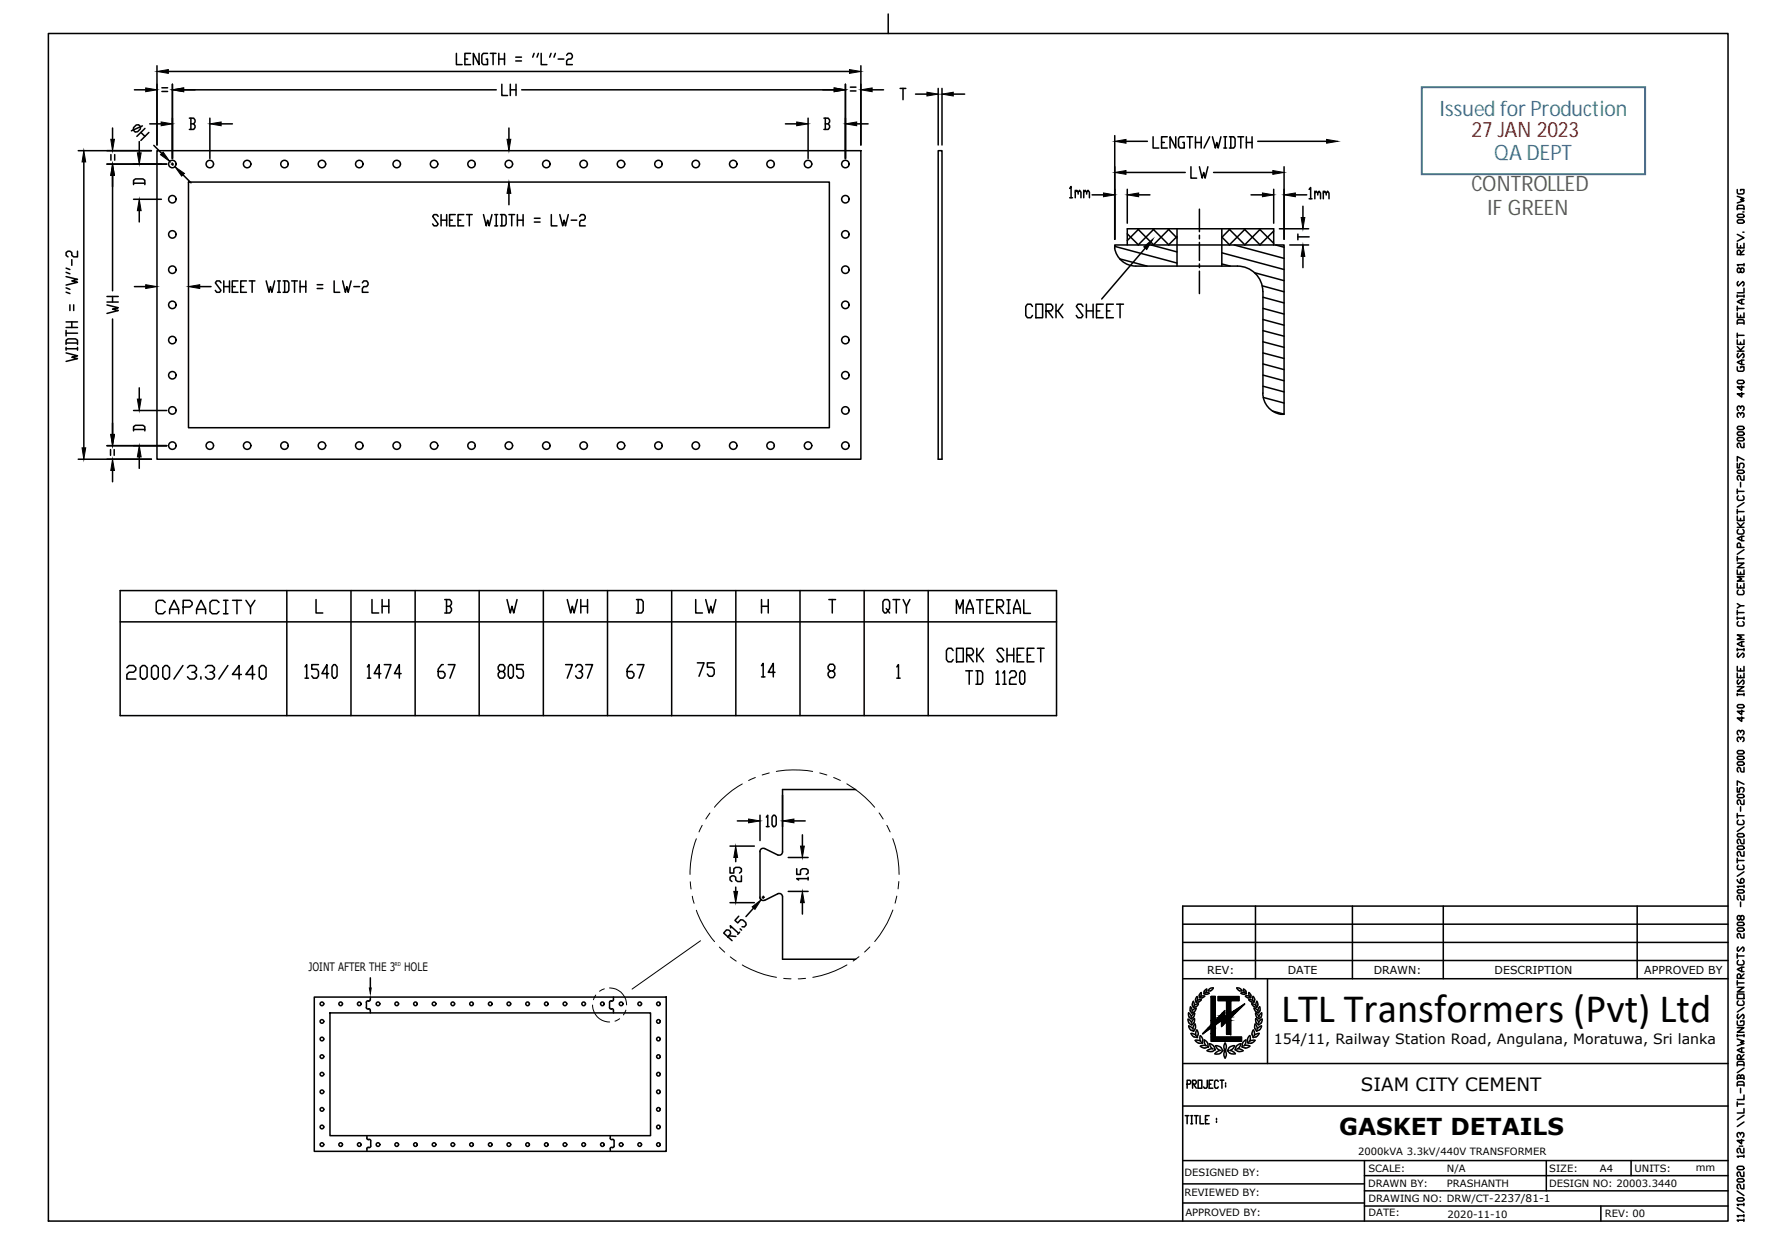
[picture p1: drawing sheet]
<svg xmlns="http://www.w3.org/2000/svg" width="297mm" height="210mm" viewBox="0 0 297 210" stroke-linecap="round" stroke-linejoin="round" font-family="sans-serif">
<!-- layer: P -->
<g fill="none" stroke="#000" stroke-width=".25">
<path d="M172.7 51.3l-.3-.4h-.6l-.2 .4v1.5l.2 .3h.6l.3-.3M173.3 50.9h1.1v2.2h-1.1zM174.9 52h.9l.3-.4v-.3l-.3-.4h-.9v2.2M175.2 52l.9 1.1M176.6 50.9v2.2M176.9 52l.9 1.1M177.8 50.9l-.9 1.1h-.3M181.1 51.3l-.2-.4h-.6l-.3 .4 1.1 1.5-.2 .3h-.6l-.3-.3M181.7 50.9v2.2M181.7 52h1.1M182.8 50.9v2.2M183.4 52h.5"/>
<path d="M184.5 50.9h-1.1v2.2h1.1M185.1 52h.5M186.2 50.9h-1.1v2.2h1.1M186.8 50.9h1.1M187.3 50.9v2.2M21.2 111.7l.4-.4h.7l.4 .4v.4l-.4 .3h-.7l-.4 .4v.8h1.5M23.8 111.3h.4l.4 .4v1.5l-.4 .4h-.4l-.3-.4v-1.5zM25.3 111.7l.4-.4h.4l.4 .4v1.5l-.4 .4h-.4l-.4-.4zM27.2 111.7l.4-.4h.4l.3 .4v1.5l-.3 .4h-.4l-.4-.4zM27.6 100.8l-.4-.4h-.7l-.4 .4v1.5l.4 .4h.7l.4-.4M28.4 102.7v-.8l.7-1.5 .8 1.5v.8M28.4 101.9h1.5"/>
<path d="M30.6 111.3l-1.5 2.3M30.6 101.5h1.2l.3-.4v-.3l-.3-.4h-1.2v2.3M31.4 111.7l.3-.4h.8l.4 .4v.4l-.4 .3h-.4M32.5 112.4l.4 .4v.4l-.4 .4h-.8l-.3-.4M32.9 102.7v-.8l.7-1.5 .8 1.5v.8M32.9 101.9h1.5M33.6 113.2v.4M34.4 111.7l.3-.4h.8l.4 .4v.4l-.4 .3h-.4M35.5 112.4l.4 .4v.4l-.4 .4h-.8l-.3-.4M36.6 100.8l-.3-.4h-.8l-.4 .4v1.5l.4 .4h.8l.3-.4M37.4 100.4h.7M37.4 102.7h.7"/>
<path d="M37.8 100.4v2.3M38.1 111.3l-1.5 2.3M38.9 100.4h1.5M39.6 100.4v2.3M40.4 112.8h-1.5l1.1-1.5v2.3M41.1 100.4l.8 1.1v1.2M42.6 112.8h-1.5l1.1-1.5v2.3M42.6 100.4l-.7 1.1M43.4 111.7l.3-.4h.4l.4 .4v1.5l-.4 .4h-.4l-.3-.4zM51 111.5l.3-.3v2.2M51 113.4h.6M52.9 100.3v2.2h1.1"/>
<path d="M53.3 111.2h-1.2v.7h.9l.3 .4v.7l-.3 .4h-.6l-.3-.4M55 112.7h-1.2l.9-1.5v2.2M55.8 111.2h.3l.3 .3v1.5l-.3 .4h-.3l-.3-.4v-1.5zM61.5 111.5l.2-.3v2.2M61.5 113.4h.5M62.2 100.3v2.2h1.1M63.7 112.7h-1.1l.8-1.5v2.2M63.9 100.3v2.2M63.9 101.4h1.1M64.3 111.2h1.1l-.9 2.2M65 100.3v2.2M67.1 112.7h-1.1l.8-1.5v2.2"/>
<path d="M74.1 111.2h-.2l-.6 .7v1.1l.3 .4h.5l.3-.4v-.3l-.3-.4h-.8M74.4 100.3h.8l.3 .3v.4l-.3 .4M74.7 101.4h.5l.3 .4v.3l-.3 .4h-.8M74.7 100.3v2.2M75 111.2h1.1l-.8 2.2M83.6 112.3l-.3-.4v-.4l.3-.3h.6l.2 .3v.4l-.2 .4h-.6l-.3 .4v.3l.3 .4h.6l.2-.4v-.3l-.2-.4M84.8 100.3l.6 2.2 .2-1.1 .3 1.1 .6-2.2M85.3 111.2h.3l.3 .3v1.5l-.3 .4h-.3l-.3-.4v-1.5zM87.5 111.2h-1.1v.7h.9l.2 .4v.7l-.2 .4h-.6l-.3-.4M94.6 111.2h1.1l-.8 2.2M94.9 100.3l.5 2.2 .3-1.1 .3 1.1 .6-2.2M96.3 111.5l.3-.3h.5l.3 .3v.4l-.3 .4h-.3"/>
<path d="M97.1 112.3l.3 .4v.3l-.3 .4h-.5l-.3-.4M97.1 101.4h1.2M97.1 100.3v2.2M98 111.2h1.1l-.8 2.2M98.3 100.3v2.2M105.7 111.2h-.2l-.6 .7v1.1l.3 .4h.5l.3-.4v-.3l-.3-.4h-.8M106.5 100.3h.8l.3 .3v1.5l-.3 .4h-.8M106.6 111.2h1.1l-.8 2.2M106.7 100.3v2.2M116.4 100.3v2.2h1.1M116.6 110.9h1.2l-.9 2.2M118 100.3l.6 2.2 .3-1.1 .3 1.1 .5-2.2"/>
<path d="M119.5 110.9h-1.2v.7h.9l.3 .4v.7l-.3 .4h-.6l-.3-.4M127.4 111.3l.2-.4v2.3M127.4 101.4h1.1M127.4 100.3v2.2M127.4 113.2h.5M128.5 100.3v2.2M129.6 112.5h-1.1l.8-1.6v2.3M138.6 100.3h1.1M138.8 112.2l-.3-.4v-.3l.3-.4h.5l.3 .4v.3l-.3 .4h-.5l-.3 .4v.4l.3 .3h.5l.3-.3v-.4l-.3-.4M139.2 100.3v2.2M148.2 101.8l.3 .3-.3 .4h-.3l-.2-.4v-1.5l.2-.3h.6l.3 .3v1.2l-.3 .3 .3 .4M149.4 100.3h1.1"/>
<path d="M149.9 100.3v2.2M150 111.5l.3-.3v2.2M150 113.4h.5M151.1 100.3l.5 1.1v1.1M152.2 100.3l-.6 1.1M159.4 108.8l-.3-.4h-.5l-.3 .4v1.5l.3 .4h.5l.3-.4M160 102.6v-2.3l.5 1.5 .6-1.5v2.3M160 108.4h1.1v2.3h-1.1zM161.5 112.2h1.2M161.6 102.6v-.8l.6-1.5 .6 1.5v.8M161.6 101.8h1.2M161.7 109.6h.8l.3-.4v-.4l-.3-.4h-.8v2.3"/>
<path d="M162 109.6l.8 1.1M162.1 112.2v2.2M163.2 112.2h.9l.2 .4v1.5l-.2 .3h-.9M163.3 100.3h1.2M163.4 108.4v2.3M163.5 112.2v2.2M163.6 109.6l.9 1.1M163.9 100.3v2.3M164.5 108.4l-.9 1.2h-.2M165 101.5h.6M166.1 100.3h-1.1v2.3h1.1M166.6 112.6l.3-.4v2.2"/>
<path d="M166.6 114.4h.6M166.7 101.5h.9l.2-.4v-.4l-.2-.4h-.9v2.3M167 101.5l.8 1.1M167.7 112.6l.3-.4v2.2M167.7 114.4h.6M167.9 108.8l-.3-.4h-.6l-.3 .4 1.2 1.5-.3 .4h-.6l-.3-.4M168.4 100.3h.6M168.4 102.6h.6M168.4 108.4v2.3M168.4 109.6h1.2M168.7 100.3v2.3M168.9 112.6l.2-.4h.6l.3 .4v.3l-.3 .4h-.6l-.2 .4v.7h1.1"/>
<path d="M169.5 102.6v-.8l.6-1.5 .6 1.5v.8M169.5 101.8h1.2M169.6 108.4v2.3M170.1 109.6h.6M170.8 112.2h.3l.3 .4v1.5l-.3 .3h-.3l-.3-.3v-1.5zM171.2 100.3v2.3h1.1M171.2 108.4h-1.1v2.3h1.1M171.8 109.6h.6M172.9 108.4h-1.1v2.3h1.1M173.5 108.4h1.1M174.1 108.4v2.3"/>
</g>
<!-- layer: 0 -->
<g fill="none" stroke="#000" stroke-width=".25">
<path d="M8.1 5.6h280.9v198.6h-280.9zM22.5 15h1.9M26.3 11v13.2M27.1 14.7h.9M27.1 15.3h.9M28.2 12h113.9M28.8 14.1v12.4M30.7 15h52.3M31.7 19.8h.7l.2 .3v.3l-.2 .3M31.9 19.8v1.8M35.1 19.8v6.7M76.3 8.9v1.9h1"/>
<path d="M77.8 9.9h.4M78.7 8.9h-.9v1.9h.9M80.1 8.9v1.9l-.9-1.9v1.9M81.5 8.9h-.7l-.2 .3v1.3l.2 .3h.7v-.9h-.2M82 8.9h1M82.5 8.9v1.9M83.4 9.9h1M83.4 8.9v1.9M83.9 14.1v1.9h1M84.4 8.9v1.9M85.4 15h.9M85.4 14.1v1.9"/>
<path d="M86.3 9.6h.9M86.3 10.2h.9M86.3 14.1v1.9M87.3 15h52.2M89.3 8.9l-.2 .7M90.1 8.9l-.3 .7M90.5 8.9v1.9h1M92.2 8.9l-.3 .7M92.9 8.9l-.2 .7M93.4 9.9h.9M94.8 9.2l.2-.3h.5l.2 .3v.4l-.2 .3h-.5l-.2 .3v.6h.9M135.2 19.8v6.7"/>
<path d="M137.8 19.8h.7l.3 .3v.3l-.3 .3M138 19.8v1.8M141.4 14.1v12.4M142.2 14.6h1M142.2 15.2h1M144 11v13.2M145.9 15h1.9M148.6 2.3v3.3M150.5 14.8h1M151 14.8v1.9M153.1 15.7h1.9M156.9 14.8v9.4"/>
<path d="M157.6 14.8v9.4M159.4 15.7h1.9M13.1 25.2h12.2M14 27.1v47.8M17.9 27.4h10M18.5 25.9v.9M18.8 21.4v1.9M18.8 29.4v19.2M19.2 25.9v.9M22.3 30.9v-.7l.4-.3h1.2l.3 .3v.7M22.3 33.3h4.7M22.3 30.6h1.9"/>
<path d="M22.8 20.9h.4l.3 .3v.4l-.5 .4-.4 .1-.3-.3v-.4zM23.3 23.7v1.9M23.3 35.2v1.9M23.6 22.2l.6 .6M23.8 21.1l-1.8 .8M24.2 21.5l-1.3 1.3M24.9 22.2l-1.3 1.3M25 20.7h2M25.7 24.3l1.4 1.4M26.3 25.2h117.7v51.6h-117.7zM28.7 27.4h.3M28.8 27.3v.3"/>
<path d="M30.6 29.2l1.3 1.4M31.5 30.5h107.2v41h-107.2zM31.9 20.7h.5l.2 .3v.3l-.2 .3h-.7M37 20.7h1.9M73.3 36.2l-.2-.3h-.5l-.2 .3 .9 1.3-.2 .3h-.5l-.2-.3M73.8 35.9v1.9M73.8 36.8h.9M74.7 35.9v1.9M75.2 36.8h.5M76.1 35.9h-.9v1.9h.9M76.6 36.8h.5M77.6 35.9h-1v1.9h1"/>
<path d="M78 35.9h1M78.5 35.9v1.9M80.9 35.9l.4 1.9 .3-1 .2 1 .5-1.9M82.7 37.8h.5M82.7 35.9h.5M83 35.9v1.9M83.7 35.9h.7l.3 .3v1.3l-.3 .3h-.7M83.9 35.9v1.9M85.1 21.4v1.9M85.1 32.3v1.9M85.1 35.9h1M85.6 35.9v1.9"/>
<path d="M86.5 36.8h1M86.5 35.9v1.9M87.5 35.9v1.9M89.4 36.5h.9M89.4 37.1h.9M92.2 35.9v1.9h1M93.6 35.9l.5 1.9 .2-1 .3 1 .4-1.9M95.5 36.8h1M97 36.2l.2-.3h.4l.3 .3v.3l-.3 .3h-.4l-.2 .3v.7h.9M131.4 20.7h1.9M138 20.7h.5l.3 .3v.3l-.3 .3h-.7M143.3 20.7h1.9"/>
<path d="M156.9 25.2h.7v51.6h-.7zM178.9 31.5l.2-.3v1.9M178.9 33.1h.5M179.8 32.1l.3-.3 .2 .3v.4M179.8 31.8v1.3M180.3 32.1l.3-.3 .2 .3v1M181.3 32.1l.2-.3 .2 .3v.4M181.3 31.8v1.3M181.7 32.1l.3-.3 .2 .3v1M182.7 32.6h1.9M186.4 22.7v17.3M188.3 23.6h3.6"/>
<path d="M188.3 28.8h9.9M188.5 39.1l1.9 1.9M188.5 31.7v5.6M190.3 38.3l2.7 2.7M190.4 32.6h1.9M190.5 38.3l-2 1.9M192.8 38.3l2.7 2.7M192.9 22.9v1.9h.9M193 38.3l-2.6 2.7M194.3 23.8h.4M195.2 22.9h-.9v1.9h.9M195.3 38.3l1.6 1.5"/>
<path d="M195.6 38.3l-2.7 2.7M196.6 22.9v1.9l-.9-1.9v1.9M196.9 39.6l-1.5 1.4M196.9 38.3v6.2M198.1 22.9h-.8l-.2 .3v1.2l.2 .4h.8v-1h-.3M198.5 22.9h1M199 22.9v1.9M199.2 27.9v1.9h.9M199.9 23.8h1M199.9 22.9v1.9M200.6 27.9l.5 1.9 .2-1 .3 1 .4-1.9M200.6 35v3.7"/>
<path d="M200.6 39.3v.7M200.9 22.9v1.9M202.3 22.9l-.9 1.9M202.8 22.9l.5 1.9 .2-1 .2 1 .5-1.9M203 28.8h9.9M204.4 39.6l1.3 1.4M204.4 38.3v6.2M204.7 24.8h.5M204.7 22.9h.5M204.9 22.9v1.9M205.5 38.3l2.7 2.7M205.6 22.9h.7l.3 .3v1.2l-.3 .4h-.7"/>
<path d="M205.8 38.3l-1.4 1.4M205.9 22.9v1.9M207 22.9h1M207.5 22.9v1.9M208.1 38.3l2.7 2.7M208.3 38.3l-2.7 2.7M208.5 23.8h.9M208.5 22.9v1.9M209.2 32.6h1.9M209.4 22.9v1.9M210.4 23.6h11.5M210.6 38.3l2.4 2.4"/>
<path d="M210.8 38.3l-2.6 2.7M213 38.6l-2.3 2.4M213 31.7v5.6M214 38.3h4.9M214.8 27.9v12.1M216.6 32.6h2M217.1 39.2v.9M217.1 39.6h1.9M217.9 34.5v1.9M219 31.7l.2-.3v1.8M219 33.2h.4M219.9 32.3l.2-.3 .3 .3v.3"/>
<path d="M219.9 32v1.2M220.4 32.3l.2-.3 .3 .3v.9M221.3 32.3l.3-.3 .2 .3v.3M221.3 32v1.2M221.8 32.3l.2-.3 .3 .3v.9M290.6 39.2l1.1 .6-1.1 .5M290.6 35.1v-.6l.1-.2h.8l.2 .2v.6M290.6 32.8l1.1 .4-.6 .2 .6 .2-1.1 .3M290.6 31.7v.6l.1 .1h.8l.2-.1v-.6h-.6v.2M290.6 34.9h1.1M290.7 36.8h.8l.2 .1v.2l-.2 .2h-.8l-.1-.2zM290.7 35.8h.8l.2 .2v.2l-.2 .2h-.8l-.1-.2z"/>
<path d="M291.5 38.8h.2M291.5 35.4h.2M11.1 59l1.9 .5-1 .2 1 .3-1.9 .4M11.1 57.6v-.7l.3-.2h1.2l.4 .2v.7M11.1 46.3l1.9 .4-1 .3 1 .2-1.9 .5M11.1 55.3v.9M11.1 58.1v.5M11.1 58.3h1.9M11.1 57.4h1.9M11.1 55.7h1.9M11.1 54.8h1.9M11.1 53.8h1.9"/>
<path d="M11.1 48.9l.6 .2M11.1 48.1l.6 .3M11.1 45.5l.6 .3M11.1 44.8l.6 .3M11.7 51v.9M12 43.4v1M12 53.8v1M12.3 51v.9M13 42v1h-.7l-.3-.3v-.5l-.3-.2h-.3l-.3 .2v.5l.3 .3M13 58.1v.5M17.9 51l1.9 .5-1 .2 1 .2-1.9 .5M17.9 50.5h1.9"/>
<path d="M17.9 49.6h1.9M18.8 49.6v.9M18.8 53.4v19.3M22.5 47.9h1.9M33.4 47.9h1.9M37 47.3l-.3-.3h-.5l-.2 .3 1 1.3-.3 .3h-.5l-.2-.3M37.4 47.9h1M37.4 47v1.9M38.4 47v1.9M38.8 47.9h.5M39.8 47h-1v1.9h1M40.3 47.9h.5"/>
<path d="M41.2 47h-.9v1.9h.9M41.7 47h.9M42.2 47v1.9M44.5 47l.5 1.9 .2-1 .3 1 .4-1.9M46.4 48.9h.5M46.4 47h.5M46.7 47v1.9M47.4 47h.7l.2 .3v1.3l-.2 .3h-.7M47.6 47v1.9M48.8 47h.9M49.3 47v1.9M50.2 47.9h.9"/>
<path d="M50.2 47v1.9M51.1 47v1.9M53.1 47.6h.9M53.1 48.3h.9M55.9 47v1.9h.9M57.3 47l.5 1.9 .2-1 .2 1 .5-1.9M59.2 47.9h.9M60.6 47.3l.2-.3h.5l.3 .3v.3l-.3 .3h-.5l-.2 .4v.6h1M186.4 41.2l10.5 2.8M187.3 43.3l4.5 1.2M188.5 41v-2.7h24.5v2.7M190 44.5a3.5 3.5 0 0 1-3.6-3.5h28.4v28.3a3.5 3.5 0 0 1-3.6-3.6"/>
<path d="M190 44.5h17a4.2 4.2 0 0 1 4.2 4.3M191.5 41.5l-7.2 8.5M192.5 41l4.4 1.1M200.6 40.5v3.1M200.6 44.1v.7M200.6 45.4v3.7M204.4 44.1l1.3 .4M204.4 42.3l10.4 2.8M206.4 41l8.4 2.2M209.8 45.6l5 1.3M211.1 47.8l3.7 1M211.2 59l3.6 1"/>
<path d="M211.2 57.2l3.6 .9M211.2 55.3l3.6 .9M211.2 53.4l3.6 1M211.2 51.6l3.6 .9M211.2 49.7l3.6 1M211.2 48.8v17M213.4 41l1.4 .4M215.7 41h3.2M217.9 42.9v1.9M290.6 58l.5 .5v.2M290.6 56.8v.8h1.1v-.8M290.6 54.2v-.5l.1-.2h.8l.2 .2v.5"/>
<path d="M290.6 52.3v.8h1.1v-.8M290.6 40.7v.8h1.1v-.8M290.6 49.3v.4M290.6 51.2v.8M290.6 55.7v.8M290.6 58.7h1.1M290.6 56.1h1.1M290.6 54h1.1M290.6 51.6h1.1M290.6 49.5h1.1M290.7 59.1l-.1 .2v.4l.1 .2 .8-.8 .2 .2v.4l-.2 .2M290.7 47.1l-.1 .2v.3l.1 .2 .8-.7 .2 .2v.3l-.2 .2"/>
<path d="M291.1 45l.2-.2h.2l.2 .2v.4l-.2 .2h-.2l-.2-.2v-.4l-.2-.2h-.2l-.1 .2v.4l.1 .2h.2l.2-.2M291.1 42.6v-.6l-.4-.2-.1 .2v.6h1.1M291.1 41.1v.4M291.1 52.7v.4M291.1 57.2v.4M291.3 50.1v.7M291.7 50.1h-.4l-.7 .4 .7 .3h.4M291.7 48.2v.8h-1.1M291.7 44.3h-1.1l.1 .2M291.7 44.1v.4M291.7 49.3v.4M291.7 58l-.6 .5"/>
<path d="M291.7 41.8l-.6 .6M13.1 76.8h12.2M17.9 74.5h10M18.5 75.2v1M18.8 78.7v1.9M19.1 75.2v1M22.3 72.1v-.7l.4-.3h1.2l.3 .3v.7M22.3 68.7h5.6M22.3 71.8h1.9M23.3 64.9v1.9M23.3 76.4v1.9M211.2 64.6l3.6 .9"/>
<path d="M211.2 62.7l3.6 1M211.2 60.9l3.6 .9M211.3 66.5l3.5 .9M212.9 68.8l1.9 .5M290.6 77.5v.7h.3v-.5l.2-.2h.4l.2 .2v.4l-.2 .1M290.6 61.4v.5l.1 .2h.8l.2-.2v-.5h-.6v.1M290.7 78.6h.8l.2 .2v.2l-.2 .2h-.8l-.1-.2zM290.7 73.2h.8l.2 .2v.1l-.2 .2h-.8l-.1-.2zM290.7 72.2h.8l.2 .2v.2l-.2 .2h-.8l-.1-.2zM290.7 71.3h.8l.2 .4-.2 .2h-.8l-.1-.2zM290.7 63.6h.8l.2 .2v.2l-.2 .2h-.8l-.1-.2zM291.1 69.4v-.2l-.2-.2h-.2l-.1 .2v.4l.1 .2"/>
<path d="M291.1 69.2l.2-.2h.2l.2 .2v.4l-.2 .2M291.1 68.3v-.2l-.2-.2h-.2l-.1 .2v.4l.1 .2M291.1 68.1l.2-.2h.2l.2 .2v.4l-.2 .2M291.3 65.7v.7l-.7-.5h1.1M291.3 64.6v.7l-.7-.6h1.1M291.3 60.2v.8M291.7 79.6v.7h-.4l-.4-.7h-.2l-.1 .1v.4l.1 .2M291.7 76.9l-1.1-.5v.7M291.7 74.1v.8h-.4l-.4-.8h-.2l-.1 .2v.4l.1 .2M291.7 60.2h-.4l-.7 .4 .7 .4h.4M20.1 98.8h156.6v20.9h-156.6zM48 98.8v20.9"/>
<path d="M58.7 98.8v20.9M69.4 98.8v20.9M80.1 98.8v20.9M90.9 98.8v20.9M101.6 98.8v20.9M112.3 98.8v20.9M123.1 98.8v20.9M133.8 98.8v20.9M144.5 98.8v20.9M155.2 98.8v20.9M290.6 97.6v.7h1.1v-.7M290.6 95.3v.8h1.1v-.8"/>
<path d="M290.6 94.2h1.1l-1.1 .7h1.1M290.6 87.4l.5 .6v.2M290.6 86.3v.8h1.1v-.8M290.6 81.8v.8M290.6 85.2v.7M290.6 93.1v.7M290.6 93.4h1.1M290.6 88.2h1.1M290.6 85.6h1.1M290.6 82.2h1.1M290.7 98.7l-.1 .2v.4l.1 .2h.8l.2-.2v-.4l-.2-.2M290.7 88.6l-.1 .1v.4l.1 .2h.8l.2-.2v-.4l-.2-.1"/>
<path d="M290.7 82.9l-.1 .2v.4l.1 .2h.8l.2-.2v-.4l-.2-.2M291.1 91.6v-.6l-.2-.2h-.2l-.1 .2v.6h1.1M291.1 80.7v.7M291.1 86.7v.4M291.1 95.7v.4M291.1 98v.3M291.3 89.7v.7M291.7 96.4h-1.1l.7 .4-.7 .4h1.1M291.7 89.7h-.4l-.7 .4 .7 .3h.4M291.7 91.9l-1.1 .8M291.7 87.4l-.6 .6M291.7 84.1l-1.1 .7"/>
<path d="M20.1 104h156.6M290.6 114.8h1.1l-1.1 .8h1.1M290.6 112.6v.7h1.1v-.7M290.6 111.5v.7h1.1v-.7M290.6 102.1v.7M290.6 103.2v.4M290.6 108.5v.3M290.6 116v.3M290.6 116.2h1.1M290.6 108.6h1.1M290.6 103.4h1.1M290.6 102.5h1.1"/>
<path d="M290.6 101l.5 .3M290.7 117.8h.8l.2 .4-.2 .2h-.8l-.1-.2zM290.7 113.7l-.1 .2v.4l.1 .2 .8-.8 .2 .2v.4l-.2 .2M290.7 109.2l-.1 .2v.4l.1 .2 .8-.8 .2 .2v.4l-.2 .2M290.7 104l-.1 .1v.4l.1 .2h.8l.2-.2v-.4l-.2-.1M291.1 111.8v.4M291.1 113v.3M291.3 119.9v.8l-.7-.6h1.1M291.3 118.8v.7l-.7-.5h1.1M291.3 107.3v.8M291.7 107.3h-.4l-.7 .4 .7 .4h.4M291.7 106.2h-1.1l.7 .4-.7 .3h1.1"/>
<path d="M291.7 101.3h-.6l-.5 .4M291.7 103.2v.4M291.7 108.5v.3M291.7 116v.3M123.3 137.3h1.9M127.1 136.3v4.3M128.2 136.7l.2-.4v2M128.2 138.3h.4M129.4 136.3h.2l.2 .4v1.2l-.2 .4h-.2l-.3-.4v-1.2zM132.8 137.3h1.9M134.2 139.6v1.9M143.1 132.1h-12.2v10.4"/>
<path d="M290.6 131.7v.8h.3v-.6l.2-.2h.4l.2 .2v.4l-.2 .2M290.6 136.1v.7M290.6 136.4h1.1M290.7 139.4h.8l.2 .2v.2l-.2 .2h-.8l-.1-.2zM290.7 137.2l-.1 .2v.3l.1 .2h.8l.2-.2v-.3l-.2-.2M290.7 132.9h.8l.2 .1v.2l-.2 .2h-.8l-.1-.2zM290.7 127.4h.8l.2 .2v.2l-.2 .2h-.8l-.1-.2zM290.7 126.5h.8l.2 .2v.1l-.2 .2h-.8l-.1-.2zM290.7 125.5h.8l.2 .2v.2l-.2 .2h-.8l-.1-.2zM291.1 123.7v-.2l-.2-.2h-.2l-.1 .2v.3l.1 .2M291.1 123.5l.2-.2h.2l.2 .2v.3l-.2 .2M291.1 122.5l-.2-.3h-.2l-.1 .2v.3l.1 .2"/>
<path d="M291.1 122.4l.2-.2h.2l.2 .2v.3l-.2 .2M291.1 134.9v.8M291.7 133.8v.7h-.4l-.2-.1v-.4l-.2-.2h-.2l-.1 .2v.4l.1 .1M291.7 131.2l-1.1-.6v.8M291.7 128.3v.8h-.4l-.2-.2v-.4l-.2-.2h-.2l-.1 .2v.4l.1 .2M291.7 138.3l-1.1 .8M121.7 156.7l.5-.5-.1-.4-.2-.2-.4-.1-.5 .6 1.4 1.2M121.9 156.5l1.2 .1M122.1 145.1v.9h.6v-.7l.3-.2h.7l.3 .2v.5l-.3 .2M122.1 151h4.1M122.1 141.5h4.1M122.2 155.2l-.1-.4 1.4 1.3"/>
<path d="M123 143.4v.7M123 148.4v.7M123.6 153.2l-.7 .7 .5 .5 .5-.6 .4 .1 .4 .4 .1 .4-.3 .3h-.4M123.7 155.9l-.3 .4M123.8 155.4l.2 .2M124 146.5v.9h-.6l-.4-.2v-.5l-.3-.2h-.3l-.3 .2v.5l.3 .2M126 151.9l-1.2 1.4M127.1 142.4v7.8l.3 .3 .3 .1 2.4-1.1a.55 .55 0 0 1 .8 .5v10.4h12.2M127.2 150.3l.1 .2M127.5 150.1h.3M127.7 149.9v.3M127.9 141.9l-.5 .1-.3 .4"/>
<path d="M127.9 141.9l2.2 1.1M130.9 142.5l-.3 .5h-.5M131.8 149.1h3.4M131.8 143.4h3.4M133.3 145.3v1h.6v-.8l.3-.2h.6l.4 .2v.5l-.4 .3M134.2 151v1.9M135.2 147h-1.9l.3 .2M135.2 146.7v.5M197.8 157.6h91.2M197.8 154.6h91.2M210 151.5v12.2M226.2 151.5v12.2"/>
<path d="M241.4 151.5v12.2M273.8 151.5v12.2M289 151.5h-91.2v52.7M290.6 147.1v.2l.3 .4h.6l.2-.2v-.4l-.2-.2h-.2l-.2 .2v.6M290.6 143.5v.8M290.6 159.5v.8M290.6 159.9h1.1M290.6 143.9h1.1M290.7 158.4l-.1 .2v.4l.1 .1 .8-.7 .2 .2v.4l-.2 .1M290.7 155.2h.8l.2 .2v.2l-.2 .2h-.8l-.1-.2zM290.7 154.3h.8l.2 .1v.2l-.2 .2h-.8l-.1-.2zM290.7 148.8h.8l.2 .4-.2 .2h-.8l-.1-.2z"/>
<path d="M290.7 144.7l-.1 .2v.3l.1 .2h.8l.2-.2v-.3l-.2-.2M290.7 141.5h.8l.2 .2v.2l-.2 .2h-.8l-.1-.2zM291.1 153.3l.2-.2h.2l.2 .2v.4l-.2 .2h-.2l-.2-.2v-.4l-.2-.2h-.2l-.1 .2v.4l.1 .2h.2l.2-.2M291.1 150.9v.7M291.7 156.1v.8h-.4l-.2-.2v-.4l-.2-.2-.3 .2v.4l.1 .2M291.7 149.7v.8h-.4l-.2-.2v-.4l-.2-.2h-.2l-.1 .2v.4l.1 .2M291.7 148.2h-1.1l.1 .2M291.7 142.4v.8h-.4l-.2-.2v-.4l-.2-.2h-.2l-.1 .2v.4l.1 .2M291.7 140.4v.7h-.4l-.4-.7h-.2l-.1 .2v.3l.1 .2M291.7 148.1v.3M291.7 145.8l-1.1 .8M52.6 166.8h58.8v25.8h-58.8z"/>
<path d="M55.2 169.4h53.6v20.5h-53.6zM61.3 168.5l.1 .2h.2M61.3 167.7v.8M61.6 167.4l-.2 .1-.1 .1M61.6 168.8h.1M61.6 168.7l.3 .1v.6M61.9 166.8v.5l-.3 .1M61.9 163.5v1.7M101.9 167.7l.1 .9 .3 .2M102.3 168.7l.3 .1v.6M102.6 166.8v.5l-.6 .2-.1 .1M197.8 177.9h91.2"/>
<path d="M197.8 163.7h91.2M197.8 160.6h91.2M198.7 170.5v.2a.83 .83 0 0 0 .7 .7v-.1a.72 .72 0 0 0 .4-.9l-.4 .4-.1 .3-.6-.6M198.8 169.4l.1 .7M198.8 169.4l.5 .7 .3-.5 .2-.1M198.9 170.1l.3 .2M199.1 168.4l.3 .7 .4-.4h.2l-.2 .5M199.1 168.4v.6l.2 .3M199.1 172.2l-.3-.6 .7 .5 .1-.3 .3-.5 .1 .5-.1 .3-.2 .2v.1l-.1 .1-.4-.2M199.4 168.1l.2 .3M199.6 167.5l.1 .7M199.6 167.5l-.2 .6"/>
<path d="M199.6 168.4l.1 .1v-.1M199.6 170.1l-.3 .2v.1l-.1-.1M199.7 173.4h.4M199.8 169.2l-.4 .1v.2l-.1-.2M199.8 169.5l-.2 .6M199.9 174l.6 .5 .5-.1M200.1 167.6h.4M200.2 166.7v.7M200.2 166.7l-.2 .5v.4h.1M200.2 173.4l.1 .1h-.2M200.2 167.4l.7-.2-.4 .4M200.4 173l-.2 .4"/>
<path d="M200.4 173l-.2-.7-.2 .4v.5l-.5-.3h-.3l.5 .5M200.4 167.9l-.7 .3M200.4 167.9v.2a.61 .61 0 0 1-.7 .3M200.8 173.2l-.1 .5 .1 .5-.3-.2h-.6M200.8 173.2l.4 .7-.2 .4M200.8 166.7l.1-.7-.3 .5v.3M200.8 166.7l.7-.1-.5 .3h-.4v-.1M201.1 174.3v.2l-.1-.1M201.4 166.1v.1l.3 .1M201.4 173.9l.1 .6 .2 .4M201.4 173.9a.84 .84 0 0 1 .6 1.1M201.6 166l.6 .1"/>
<path d="M201.7 174.9l-.5-.1-.4 .2 .7 .3M201.8 165.4l-.4 .4v.3M201.8 165.4l-.2 .6M201.9 175.7l.4-.2 .5-.1-.3-.3-.2-.5 .5 .2 .3 .3v.4h.2v.1h-.2l-.4 .3M201.9 175.7l.8 .2M202 175l.1 .2-.6 .1M202.1 165.7a.67 .67 0 0 0 .8-.5 .74 .74 0 0 0-.8 .5M202.3 166.1l-.6 .2M202.6 166.7h.6v4l1.6-1.6v1l.4-.2v-2.5h-1.5v-.7h3.5v.7h-1.4v2.1l2.4-1.6-2.4 2.3v2.8h-.6v-2.1l-.9 .8v-1l-1.1 .7v2.1h4.5v.7h-5.1v-2.3l-1.5 1 1.5-1.5zM204.1 176.2l-.9 .1M204.4 175.8l-.3 .4M204.4 175.8l.2-.1h-.2l-.1-.4a1.12 1.12 0 0 0-1-.4 1.11 1.11 0 0 0 .8 .8l-.5 .2-.4 .3"/>
<path d="M204.9 175.7a1.01 1.01 0 0 1 0 1.3 1.03 1.03 0 0 1 0-1.3zM204.9 174.5a1.03 1.03 0 0 1 0 1.2 1.01 1.01 0 0 1 0-1.2zM205.4 175.6l.1-.3a1.12 1.12 0 0 1 1-.4 1.1 1.1 0 0 1-.8 .8l.5 .2 .4 .3M205.4 175.8l.1 .1a.94 .94 0 0 0 1.1 .3M205.4 175.7h-.1v.1h.1M207 174.8l.5-.2a.99 .99 0 0 1-.5 .8l.5 .1 .4 .2a1.02 1.02 0 0 1-1.3-.2h.1v-.4zM207.3 165.7l-.5-.5a.74 .74 0 0 1 .9 .5M207.3 165.7h.4M208 165.4l.2 .6-.6 .1 .3 .2 .5-.1v-.4M208 165.4l.4 .4M208.1 174.9l.5-.1 .4 .2M208.1 174.9a1.01 1.01 0 0 0 .3-1l-.5 .4-.1 .4v.3l-.1 .1 .6 .2"/>
<path d="M208.6 173.9l.4-.7 .1 .5-.1 .5 .6-.2h.3l-.6 .5-.5-.1M208.7 173.9l.1 .4-.1 .1h.1M208.9 166l.3 .5M208.9 166l.1 .7-.2-.1h-.5M209 175l-.7 .3M209.2 166.5v.4l-.6-.1-.3-.2M209.6 167.4l-.7-.2 .4 .4h.4M209.6 167.4v-.7l.3 .5-.2 .3M209.6 173.4v.2l.1-.1M209.6 172.3l-.2 .4v.4l.2 .3M209.6 172.3l.2 .4v.5l.2-.2 .6-.2M209.7 167.5v.1"/>
<path d="M209.9 172l.3 .3-.1 .1h.2M209.9 172v-.7l.2 .2 .2 .6 .4-.4 .3-.1-.3 .6-.5 .2M210 169.4l.2 .7M210 169.2l.4 .2 .1-.1M210 169.2l-.2-.6 .4 .3 .2 .2 .3-.7v.6l-.2 .3M210.1 168.2l.1-.7 .2 .6-.2 .4-.1-.1a.65 .65 0 0 1-.7-.5l.6 .3M210.2 170.1l.3 .2v.1l.1-.1M210.6 172.8l-.5 .6h-.4M210.9 170.1l-.3 .2M211 169.4l-.5 .7-.1-.3-.4-.3M211 169.4l-.1 .7M211.1 170.4l-.5 .4-.1 .3-.1-.3-.4-.4v.2a1.02 1.02 0 0 0 .5 .8l.1-.1"/>
<path d="M211.1 170.5a.77 .77 0 0 1-.6 .8M212 163.7v14.2M290.6 178.3v-.6l.1-.2h.8l.2 .2v.6M290.6 173.8l1.1 .4-.6 .1 .6 .2-1.1 .4M290.6 171.9h1.1l-1.1 .7h1.1M290.6 170.8v.5l.1 .2h.8l.2-.2v-.5h-.6v.2M290.6 166.3h1.1v.7h-1.1zM290.6 165.1h1.1l-1.1 .8h1.1M290.6 164v.8M290.6 173v.4M290.6 178.1h1.1M290.6 173.2h1.1"/>
<path d="M290.6 164.4h1.1M290.7 169.6l-.1 .2v.4l.1 .2 .8-.8 .2 .2v.4l-.2 .2M290.7 167.4l-.1 .2v.4l.1 .1h.8l.2-.1v-.4l-.2-.2M290.7 160.6l-.1 .2v.4l.1 .2h.8l.2-.2v-.4l-.2-.2M291.1 180l-.2-.2h-.2l-.1 .2v.5M291.1 177.2v-.6l-.2-.2h-.2l-.1 .2v.6h1.1M291.1 163.6v-.5l-.2-.2h-.2l-.1 .2v.5h1.1M291.3 161.8v.7M291.3 175.3v.7M291.7 175.3h-.4l-.7 .4 .7 .3h.4M291.7 161.8h-.4l-.7 .3 .7 .4h.4M291.7 178.7l-1.1 .7"/>
<path d="M291.7 176.4l-.6 .6M291.7 173v.4M291.7 168.5l-1.1 .8M291.7 162.9l-.6 .5M61.3 190.4l.1 .1 .6 .2v1M61.4 189.9v.5M61.4 192.1v.5M61.6 191.9h-.2l-.1 .2M62 191.7l-.1 .2h-.3M102.1 189.9v.6l.6 .2v1M102.4 191.9l-.3 .1v.6M102.7 191.7l-.1 .2h-.2"/>
<path d="M197.8 198h30.4M197.8 194.1h91.2M197.8 185h91.2M198.2 186.6h.6M198.6 181.3h.4l.2-.2-.2-.4h-.4v1.3M198.6 186.6v1.4M199.2 186.6h.3M199.2 188h.3M199.3 186.6v1.4M199.5 181.3h.4l.2-.2-.2-.4h-.4v1.3M199.6 181.3l.5 .7M199.8 186.6h.6"/>
<path d="M200.1 186.6v1.4M200.4 180.7h.6v1.3h-.6zM200.7 186.6v1.4h.6M201.6 187.3h.3M201.9 180.7v1.1l-.1 .2h-.3l-.2-.2M202.2 186.6h-.6v1.4h.6M202.2 181.3h.3M202.8 180.7h-.6v1.3h.6M203.5 187.1v.2M203.5 187.5v.2M203.8 180.9l-.2-.2h-.3l-.2 .2v.9l.2 .2h.3l.2-.2M204.1 180.7h.6"/>
<path d="M204.4 180.7v1.3M205 181.1v.2M205 181.6v.2M228.2 199.2h60.8M228.2 194.1v10.1M228.2 196.6h60.8M258.6 194.1v5.1M272.8 194.1v2.5M290.5 199.2l1.2 .8M290.6 181.6v-.5l.1-.2h.8l.2 .2v.5M290.6 184.3v.7M290.6 184.7h1.1"/>
<path d="M290.6 181.5h1.1M290.6 180.3h1.1M290.7 197.1h.8l.2 .2v.2l-.2 .2h-.8l-.2-.2v-.2zM290.7 195.1h.8l.2 .2v.1l-.2 .2h-.8l-.2-.2v-.1zM290.9 191.7h.2M291.1 189.8l-.2-.4h-.2l-.2 .2v.4l.2 .2M291.1 189.6l.2-.2h.2l.2 .2v.4l-.2 .2M291.1 180.3v-.3l.2-.2h.2l.2 .2v.5M291.1 182v.8M291.3 190.6v.7l-.8-.6h1.2M291.3 191.7h.2M291.7 198.1v.7h-.4l-.2-.2v-.3l-.2-.2h-.2l-.2 .2v.3l.2 .2"/>
<path d="M291.7 196v.8h-.4l-.2-.2v-.4l-.2-.2h-.2l-.2 .2v.4l.2 .2M291.7 193.4h-1.2l.2 .2M291.7 192.1v.7h-.4l-.2-.2v-.4l-.2-.1h-.2l-.2 .1v.4l.2 .2M291.7 193.2v.4M291.7 185.4v.8h-1.1M291.7 183.1v.8h-1.1M291.7 187.7l-1.1 .7M291.7 186.5l-1.1 .8M197.8 201.2h30.4M228.2 201.7h60.8M267.7 201.7v2.5M290.5 200.5l.2-.2h.8l.2 .2v.2l-.2 .2h-.8l-.2-.2z"/>
<path d="M290.5 202l1.2 .8M291.7 204.1h-1.2l.2 .2M291.7 203.3h-1.2l.2 .2M291.7 201.5h-1.2l.2 .1M291.7 201.3v.3M291.7 203.2v.3M291.7 203.9v.4"/>
<circle cx="28.8" cy="39.2" r=".62"/>
<circle cx="28.8" cy="27.4" r=".62"/>
<circle cx="28.8" cy="33.3" r=".62"/>
<circle cx="35.1" cy="27.4" r=".62"/>
<circle cx="41.3" cy="27.4" r=".62"/>
<circle cx="47.6" cy="27.4" r=".62"/>
<circle cx="53.8" cy="27.4" r=".62"/>
<circle cx="60.1" cy="27.4" r=".62"/>
<circle cx="66.4" cy="27.4" r=".62"/>
<circle cx="72.6" cy="27.4" r=".62"/>
<circle cx="78.9" cy="27.4" r=".62"/>
<circle cx="85.1" cy="27.4" r=".62"/>
<circle cx="91.4" cy="27.4" r=".62"/>
<circle cx="97.6" cy="27.4" r=".62"/>
<circle cx="103.9" cy="27.4" r=".62"/>
<circle cx="110.1" cy="27.4" r=".62"/>
<circle cx="116.4" cy="27.4" r=".62"/>
<circle cx="122.6" cy="27.4" r=".62"/>
<circle cx="128.9" cy="27.4" r=".62"/>
<circle cx="135.1" cy="27.4" r=".62"/>
<circle cx="141.4" cy="27.4" r=".62"/>
<circle cx="141.4" cy="33.3" r=".62"/>
<circle cx="141.4" cy="39.2" r=".62"/>
<circle cx="28.8" cy="56.9" r=".62"/>
<circle cx="28.8" cy="51" r=".62"/>
<circle cx="28.8" cy="45.1" r=".62"/>
<circle cx="141.4" cy="51" r=".62"/>
<circle cx="141.4" cy="45.1" r=".62"/>
<circle cx="141.4" cy="56.9" r=".62"/>
<circle cx="28.8" cy="68.6" r=".62"/>
<circle cx="28.8" cy="62.8" r=".62"/>
<circle cx="28.8" cy="74.5" r=".62"/>
<circle cx="35.1" cy="74.5" r=".62"/>
<circle cx="41.3" cy="74.5" r=".62"/>
<circle cx="47.6" cy="74.5" r=".62"/>
<circle cx="53.8" cy="74.5" r=".62"/>
<circle cx="60.1" cy="74.5" r=".62"/>
<circle cx="66.4" cy="74.5" r=".62"/>
<circle cx="72.6" cy="74.5" r=".62"/>
<circle cx="78.9" cy="74.5" r=".62"/>
<circle cx="85.1" cy="74.5" r=".62"/>
<circle cx="91.4" cy="74.5" r=".62"/>
<circle cx="97.6" cy="74.5" r=".62"/>
<circle cx="103.9" cy="74.5" r=".62"/>
<circle cx="110.1" cy="74.5" r=".62"/>
<circle cx="116.4" cy="74.5" r=".62"/>
<circle cx="122.6" cy="74.5" r=".62"/>
<circle cx="128.9" cy="74.5" r=".62"/>
<circle cx="135.1" cy="74.5" r=".62"/>
<circle cx="141.4" cy="74.5" r=".62"/>
<circle cx="141.4" cy="62.8" r=".62"/>
<circle cx="141.4" cy="68.6" r=".62"/>
<circle cx="53.8" cy="179.7" r=".31"/>
<circle cx="53.8" cy="167.9" r=".31"/>
<circle cx="53.8" cy="170.8" r=".31"/>
<circle cx="53.8" cy="176.7" r=".31"/>
<circle cx="53.8" cy="173.8" r=".31"/>
<circle cx="57" cy="167.9" r=".31"/>
<circle cx="60.1" cy="167.9" r=".31"/>
<circle cx="63.2" cy="167.9" r=".31"/>
<circle cx="66.4" cy="167.9" r=".31"/>
<circle cx="69.5" cy="167.9" r=".31"/>
<circle cx="72.6" cy="167.9" r=".31"/>
<circle cx="75.7" cy="167.9" r=".31"/>
<circle cx="78.9" cy="167.9" r=".31"/>
<circle cx="82" cy="167.9" r=".31"/>
<circle cx="85.1" cy="167.9" r=".31"/>
<circle cx="88.2" cy="167.9" r=".31"/>
<circle cx="91.4" cy="167.9" r=".31"/>
<circle cx="94.5" cy="167.9" r=".31"/>
<circle cx="97.6" cy="167.9" r=".31"/>
<circle cx="100.7" cy="167.9" r=".31"/>
<circle cx="103.9" cy="167.9" r=".31"/>
<circle cx="107" cy="167.9" r=".31"/>
<circle cx="110.1" cy="176.7" r=".31"/>
<circle cx="110.1" cy="167.9" r=".31"/>
<circle cx="110.1" cy="179.7" r=".31"/>
<circle cx="110.1" cy="173.8" r=".31"/>
<circle cx="110.1" cy="170.8" r=".31"/>
<circle cx="53.8" cy="188.5" r=".31"/>
<circle cx="53.8" cy="182.6" r=".31"/>
<circle cx="53.8" cy="191.4" r=".31"/>
<circle cx="53.8" cy="185.6" r=".31"/>
<circle cx="57" cy="191.4" r=".31"/>
<circle cx="60.1" cy="191.4" r=".31"/>
<circle cx="63.2" cy="191.4" r=".31"/>
<circle cx="66.4" cy="191.4" r=".31"/>
<circle cx="69.5" cy="191.4" r=".31"/>
<circle cx="72.6" cy="191.4" r=".31"/>
<circle cx="75.7" cy="191.4" r=".31"/>
<circle cx="78.9" cy="191.4" r=".31"/>
<circle cx="82" cy="191.4" r=".31"/>
<circle cx="85.1" cy="191.4" r=".31"/>
<circle cx="88.2" cy="191.4" r=".31"/>
<circle cx="91.4" cy="191.4" r=".31"/>
<circle cx="94.5" cy="191.4" r=".31"/>
<circle cx="97.6" cy="191.4" r=".31"/>
<circle cx="100.7" cy="191.4" r=".31"/>
<circle cx="103.9" cy="191.4" r=".31"/>
<circle cx="107" cy="191.4" r=".31"/>
<circle cx="110.1" cy="182.6" r=".31"/>
<circle cx="110.1" cy="191.4" r=".31"/>
<circle cx="110.1" cy="188.5" r=".31"/>
<circle cx="110.1" cy="185.6" r=".31"/>
</g>
<g fill="#000" stroke="#000" stroke-width=".17">
<path d="M24.4 14.7l1.9 .3-1.9 .3zM26.3 12l1.9-.4v.7zM28.8 15l1.9-.3v.6zM139.5 14.7l1.9 .3-1.9 .3zM142.1 11.6l1.9 .4-1.9 .3zM144 15l1.9-.3v.6zM155 15.4l1.9 .3-1.9 .4zM157.6 15.7l1.8-.3v.7zM14 25.2l.3 1.9h-.6zM18.8 27.4l.3 2h-.6zM18.5 23.3h.6l-.3 1.9zM23 25.6h.6l-.3 1.8z"/>
<path d="M23.3 33.3l.3 1.9h-.6zM27 20.4l1.8 .3-1.8 .3zM26.8 25.9l.5-.5 1.1 1.6zM29.3 27.9l1.5 1.1-.4 .5zM35.1 20.7l1.9-.3v.6zM84.8 23.3h.6l-.3 1.9zM85.1 30.5l.3 1.8h-.6zM133.3 20.4l1.9 .3-1.9 .3zM141.4 20.7l1.9-.3v.6zM184.6 32.3l1.8 .3-1.8 .3zM186.4 23.6l1.9-.3v.7zM186.4 28.8l1.9-.3v.7z"/>
<path d="M188.5 32.6l1.9-.3v.6zM211.1 32.3l1.9 .3-1.9 .3zM212.9 28.5l1.9 .3-1.9 .4zM214.8 32.6l1.8-.3v.6zM217.6 36.4h.6l-.3 1.9zM221.9 23.3l1.9 .3-1.9 .4zM24.4 47.6l1.9 .3-1.9 .4zM31.5 47.9l1.9-.3v.7zM191.3 41.3l1.5-1.3-1 1.7zM217.9 41l.3 1.9h-.6zM13.7 74.9h.6l-.3 1.9zM18.5 72.7h.6l-.3 1.8z"/>
<path d="M18.8 76.8l.3 1.9h-.6zM23 66.8h.6l-.3 1.9zM23.3 74.5l.3 1.9h-.6zM125.2 137l1.9 .3-1.9 .3zM130.9 137.3l1.9-.3v.6zM122.7 149.1h.7l-.4 1.9zM123 141.5l.4 1.9h-.7zM125.8 151.7l1.5-1.2-1 1.6zM134.2 149.1l.3 1.9h-.6zM133.9 141.5h.6l-.3 1.9zM61.8 165.2h.3l-.2 1zM202.1 171.9h.5l-1.5 1z"/>
<path d="M202.6 166.7h.6zM204.3 170.9h.9l-.6 .5zM204.8 169.1v.4h-.3zM206.4 169.1l1.8-1.2-1.2 1.2z"/>
<path d="M202.6 171.4h.6zM202.6 171.4h.6z"/>
<path d="M202.6 166.7l.6 4v-4zM202.6 166.7l.6 4h-.6z"/>
<path d="M202.6 171.4l.6 .5v-.5zM202.6 171.4l.6 .5h-1.1z"/>
<path d="M202.6 171.9l.6 1v-1zM202.6 171.9l.6 1h-.6z"/>
<path d="M202.6 172.9l.6 .6v-.6zM202.6 172.9l.6 .6h-.6z"/>
<path d="M202.6 170.7l.6 .7 1-.7zM202.6 170.7l.6 .7h-.6z"/>
<path d="M203.3 170.7h1zM203.3 170.7h.9h-1z"/>
<path d="M204.3 170.9v.5h.3zM204.3 171.4h.3l-.3 .3z"/>
<path d="M204.5 169.5l.3 .4v-.4zM204.5 169.5l.3 .4h-.8z"/>
<path d="M204 169.9l.8 .2v-.2zM204 169.9l.8 .2h-1z"/>
<path d="M205.2 167.4l.6 1.7v-1.7zM205.2 167.4l.6 1.7h-.6z"/>
<path d="M205.2 169.1l.6 .4v-.4zM205.2 169.1l.6 .4h-.6z"/>
<path d="M203.7 170.2l2.1 .5v-.5zM203.7 170.2l2.1 .5h-2.5z"/>
<path d="M204.3 170.7l1.5 .2v-.2zM204.3 170.7l1.5 .2h-1.5z"/>
<path d="M205.2 170.9l.6 2.1v-2.1zM205.2 170.9l.6 2.1h-.6z"/>
<path d="M203.8 170.1l2 .1 .1-.1zM203.7 170.2l.1-.1 2 .1z"/>
<path d="M205.2 169.9l.7 .2 .2-.2zM204.8 170.1l.4-.2 .7 .2z"/>
<path d="M205.2 169.5l.9 .4 .5-.4zM205.2 169.5l.9 .4h-.9z"/>
<path d="M206.4 169.1l.2 .4 .4-.4zM205.8 169.5l.6-.4 .2 .4z"/>
<path d="M203.7 166.7l3.5 .7v-.7zM203.7 166.7l3.5 .7h-3.5z"/>
<path d="M202.6 173.5l5.1 .7v-.7zM202.6 173.5l5.1 .7h-5.1z"/>
</g>
<g fill="none" stroke="#000" stroke-width=".17">
<path d="M117.4 138l-.5 1.1M118.7 136l-.6 1M124.1 131.1a17.1 17.1 0 0 0-4.6 3.9M126.3 130l-1.1 .5M128.7 129.3l-1.2 .3M129.8 129a18.1 18.1 0 0 1 6.1 0M137.1 129.3l1.2 .3M139.4 130l1.2 .5M141.6 131.1l.2 .1a17.7 17.7 0 0 1 4.5 3.8M147 136l.7 1M148.3 138l.6 1.1M115.5 147.5l.1 1.2"/>
<path d="M115.8 149.9l.3 1.2M116.5 140.3a16.9 16.9 0 0 0-1.1 6M116.5 152.2a16.7 16.7 0 0 0 3 5.3M117.2 157.3l-11.5 8.1M120.3 158.4l.9 .9M145.5 158.4l-.9 .8M149.3 140.3a16.5 16.5 0 0 1 1.1 6M149.3 152.2a17.8 17.8 0 0 1-3 5.3M150 149.9l-.3 1.2M150.3 147.4l-.1 1.3M99.1 168.1a2.82 2.82 0 0 0 2.9 2.8M99.6 166.4l-.3 .8"/>
<path d="M101.1 165.4l-.8 .4M101.9 165.2a2.81 2.81 0 0 1 2.9 2.9M103.6 170.4l-.7 .4M104.7 168.9l-.4 .8M122.1 160l1 .8M124.1 161.4l.4 .2a18.1 18.1 0 0 0 5.4 1.9M131.1 163.6l1.2 .1M134.7 163.6l-1.2 .1M141.7 161.4a17.3 17.3 0 0 1-5.8 2.1M143.7 160l-1 .7"/>
</g>
<path d="M249.9 199.7h9.7v1.8h-9.7z" fill="#fff"/>
<path d="M237.8 14.6h37.3v14.5h-37.3z" fill="none" stroke="#2e75b6" stroke-width=".34"/>
<text font-size="6.8" x="214.3" y="170.9">LTL Transformers (Pvt) Ltd</text>
<text font-size="3.9" x="224" y="189.9">GASKET DETAILS</text>
<g font-size="3.6" fill="#2e74b5">
<text x="240.8" y="19.3">Issued for Production</text>
<text x="249.9" y="26.8">QA DEPT</text>
</g>
<text font-size="3.6" fill="#f00" x="246.1" y="23">27 JAN 2023</text>
<g font-size="3.6" fill="#538135">
<text x="246.1" y="31.9">CONTROLLED</text>
<text x="248.7" y="36">IF GREEN</text>
</g>
<text font-size="3.1" x="227.6" y="182.4">SIAM CITY CEMENT</text>
<text font-size="2.4" x="213" y="174.7">154/11, Railway Station Road, Angulana, Moratuwa, Sri lanka</text>
<g font-size="2">
<text x="51.6" y="162.4">JOINT AFTER THE 3</text>
<text x="67.6" y="162.4">HOLE</text>
</g>
<g font-size="1.8">
<text x="201.9" y="162.9">REV:</text>
<text x="215.4" y="162.9">DATE</text>
<text x="229.8" y="162.9">DRAWN:</text>
<text x="250" y="162.9">DESCRIPTION</text>
<text x="275" y="162.9">APPROVED BY</text>
<text x="249.9" y="201.1">2237/81-1</text>
</g>
<g font-size="1.7">
<text x="198.1" y="196.6">DESIGNED BY:</text>
<text x="227.1" y="193.1">2000kVA 3.3kV/440V TRANSFORMER</text>
<text x="228.9" y="196">SCALE:</text>
<text x="242" y="196">N/A</text>
<text x="259.1" y="196.1">SIZE:</text>
<text x="267.6" y="196.1">A4</text>
<text x="273.4" y="196">UNITS:</text>
<text x="283.6" y="195.9">mm</text>
<text x="198.1" y="200">REVIEWED BY:</text>
<text x="198.3" y="203.4">APPROVED BY:</text>
<text x="228.8" y="198.5">DRAWN BY:</text>
<text x="228.9" y="203.4">DATE:</text>
<text x="228.9" y="201">DRAWING NO: DRW/CT-2057/81-1</text>
<text x="242" y="198.5">PRASHANTH</text>
<text x="242.1" y="203.7">2020-11-10</text>
<text x="259.1" y="198.6">DESIGN NO: 20003.3440</text>
<text x="268.4" y="203.6">REV: 00</text>
</g>
<text font-size=".9" x="66" y="161.6">RD</text>
</svg>
